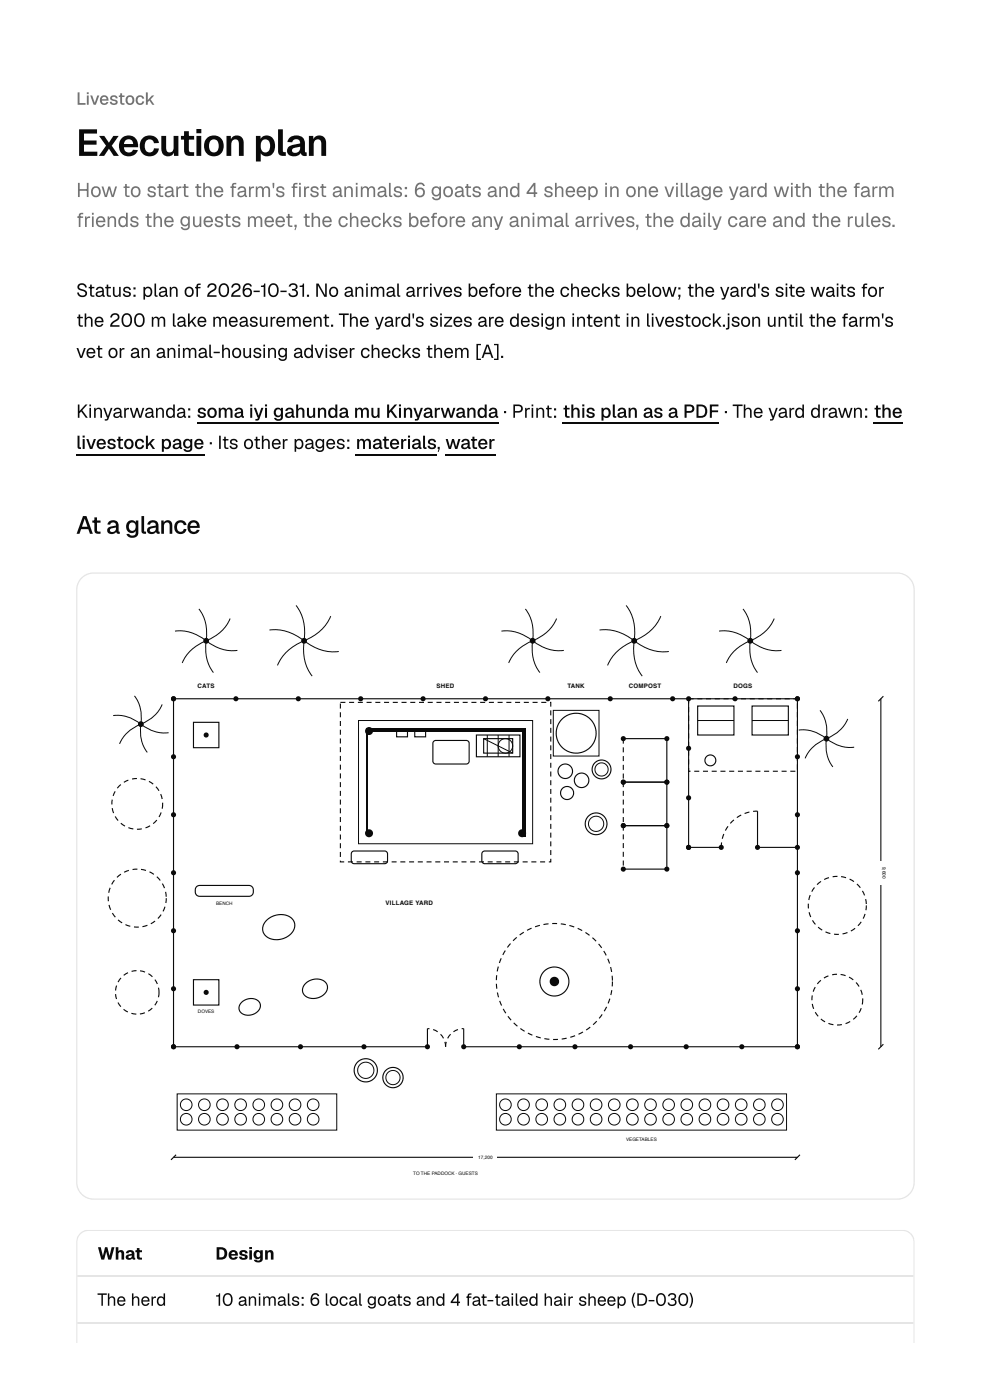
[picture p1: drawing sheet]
<svg xmlns="http://www.w3.org/2000/svg" width="210mm" height="297mm" viewBox="0 0 210 297" stroke-linecap="round" stroke-linejoin="round" font-family="sans-serif">
<path d="M17.3 122.6l1.2-.8 1.3-.2h170.4a3.6 3.6 0 0 1 3.6 3.5v125.7a3.6 3.6 0 0 1-3.6 3.6h-170.4a3.6 3.6 0 0 1-3.5-3.6v-125.7l.2-1.3z" fill="none" stroke="#e5e5e5" stroke-width=".26"/>
<g fill="#e5e5e5">
<path d="M16.1 260.9h177.8v1.5h-177.8z"/>
<path d="M192.4 260.9h1.5v24.1h-1.5z"/>
<path d="M16.1 260.9h1.5v24.1h-1.5z"/>
</g>
<path d="M16.1 96.4h27.2M41.7 89.8h64M75.4 96.4h17.2M94.4 96.4h10.6M119.3 89.8h33.2M185.2 89.8h6.2" fill="none" stroke="#0a0a0a" stroke-width=".26"/>
<path d="M36.8 148.2h132.3" fill="none" stroke="#0a0a0a" stroke-width=".24"/>
<g fill="#0a0a0a">
<circle cx="36.8" cy="148.2" r=".54"/>
<circle cx="50" cy="148.2" r=".54"/>
<circle cx="63.2" cy="148.2" r=".54"/>
<circle cx="76.5" cy="148.2" r=".54"/>
<circle cx="89.7" cy="148.2" r=".54"/>
<circle cx="102.9" cy="148.2" r=".54"/>
<circle cx="116.2" cy="148.2" r=".54"/>
<circle cx="129.4" cy="148.2" r=".54"/>
<circle cx="142.6" cy="148.2" r=".54"/>
<circle cx="155.8" cy="148.2" r=".54"/>
<circle cx="169.1" cy="148.2" r=".54"/>
</g>
<path d="M36.8 148.2v73.9" fill="none" stroke="#0a0a0a" stroke-width=".24"/>
<g fill="#0a0a0a">
<circle cx="36.8" cy="148.2" r=".54"/>
<circle cx="36.8" cy="160.5" r=".54"/>
<circle cx="36.8" cy="172.9" r=".54"/>
<circle cx="36.8" cy="185.2" r=".54"/>
<circle cx="36.8" cy="197.5" r=".54"/>
<circle cx="36.8" cy="209.8" r=".54"/>
<circle cx="36.8" cy="222.1" r=".54"/>
</g>
<path d="M36.8 222.1h53.8" fill="none" stroke="#0a0a0a" stroke-width=".24"/>
<g fill="#0a0a0a">
<circle cx="36.8" cy="222.1" r=".54"/>
<circle cx="50.2" cy="222.1" r=".54"/>
<circle cx="63.7" cy="222.1" r=".54"/>
<circle cx="77.2" cy="222.1" r=".54"/>
<circle cx="90.6" cy="222.1" r=".54"/>
</g>
<path d="M98.3 222.1h70.8" fill="none" stroke="#0a0a0a" stroke-width=".24"/>
<g fill="#0a0a0a">
<circle cx="98.3" cy="222.1" r=".54"/>
<circle cx="110.1" cy="222.1" r=".54"/>
<circle cx="121.9" cy="222.1" r=".54"/>
<circle cx="133.7" cy="222.1" r=".54"/>
<circle cx="145.5" cy="222.1" r=".54"/>
<circle cx="157.3" cy="222.1" r=".54"/>
<circle cx="169.1" cy="222.1" r=".54"/>
</g>
<path d="M169.1 148.2v73.9" fill="none" stroke="#0a0a0a" stroke-width=".24"/>
<g fill="#0a0a0a">
<circle cx="169.1" cy="222.1" r=".54"/>
<circle cx="169.1" cy="209.8" r=".54"/>
<circle cx="169.1" cy="197.5" r=".54"/>
<circle cx="169.1" cy="185.2" r=".54"/>
<circle cx="169.1" cy="172.9" r=".54"/>
<circle cx="169.1" cy="160.5" r=".54"/>
<circle cx="169.1" cy="148.2" r=".54"/>
</g>
<path d="M90.6 218.2v3.9" fill="none" stroke="#0a0a0a" stroke-width=".24"/>
<path d="M94.2 221.1l.2-.1 .2 1.1h-.3zM93.3 219.5l.2-.2 .6 .9-.2 .1zM91.9 218.3l1 .5-.2 .2-.9-.5zM90.6 218.1h.5l-.1 .3-.4-.1z" fill="#0a0a0a"/>
<path d="M98.3 218.2v3.9" fill="none" stroke="#0a0a0a" stroke-width=".24"/>
<g fill="#0a0a0a">
<path d="M94.5 221l.2 .1-.1 1h-.3zM95.4 219.3l.2 .2-.6 .8-.2-.1zM96.1 218.8l1-.5v.2l-.9 .5zM97.9 218.1h.4v.2l-.4 .1z"/>
<path d="M74 148.9h1.1v.2h-1.1zM75.9 148.9h1v.2h-1zM77.7 148.9h1.1v.2h-1.1zM79.6 148.9h1v.2h-1zM81.4 148.9h1.1v.2h-1.1zM83.3 148.9h1v.2h-1zM85.1 148.9h1.1v.2h-1.1zM87 148.9h1v.2h-1zM88.8 148.9h1.1v.2h-1.1zM90.7 148.9h1v.2h-1zM92.5 148.9h1.1v.2h-1.1zM94.4 148.9h1v.2h-1zM96.2 148.9h1.1v.2h-1.1zM98.1 148.9h1.1v.2h-1.1zM99.9 148.9h1.1v.2h-1.1zM101.8 148.9h1.1v.2h-1.1zM103.6 148.9h1.1v.2h-1.1zM105.5 148.9h1.1v.2h-1.1zM107.4 148.9h1v.2h-1zM109.2 148.9h1.1v.2h-1.1zM111.1 148.9h1v.2h-1zM112.9 148.9h1.1v.2h-1.1zM114.8 148.9h1v.2h-1zM116.6 148.9h.3v1h-.3v-.9h.2l-.2 .1zM116.6 150.7h.3v1.1h-.3zM116.6 152.6h.3v1h-.3zM116.6 154.4h.3v1.1h-.3zM116.6 156.3h.3v1h-.3zM116.6 158.1h.3v1.1h-.3zM116.6 160h.3v1h-.3zM116.6 161.8h.3v1.1h-.3zM116.6 163.7h.3v1h-.3zM116.6 165.5h.3v1.1h-.3zM116.6 167.4h.3v1h-.3zM116.6 169.2h.3v1.1h-.3zM116.6 171.1h.3v1h-.3zM116.6 172.9h.3v1.1h-.3zM116.6 174.8h.3v1h-.3zM116.6 176.6h.3v1.1h-.3zM116.6 178.5h.3v1.1h-.3zM116.6 180.3h.3v1.1h-.3zM116.6 182.2h.3v.8h-.5v-.3h.4v.1h-.2zM114.5 182.7h1.1v.3h-1.1zM112.7 182.7h1v.3h-1zM110.8 182.7h1.1v.3h-1.1zM109 182.7h1v.3h-1zM107.1 182.7h1.1v.3h-1.1zM105.2 182.7h1.1v.3h-1.1zM103.4 182.7h1.1v.3h-1.1zM101.5 182.7h1.1v.3h-1.1zM99.7 182.7h1.1v.3h-1.1zM97.8 182.7h1.1v.3h-1.1zM96 182.7h1v.3h-1zM94.1 182.7h1.1v.3h-1.1zM92.3 182.7h1v.3h-1zM90.4 182.7h1.1v.3h-1.1zM88.6 182.7h1v.3h-1zM86.7 182.7h1.1v.3h-1.1zM84.9 182.7h1v.3h-1zM83 182.7h1.1v.3h-1.1zM81.2 182.7h1v.3h-1zM79.3 182.7h1.1v.3h-1.1zM77.5 182.7h1v.3h-1zM75.6 182.7h1.1v.3h-1.1zM73.8 182.7h1v.3h-1zM72 182.6h.3v.2h-.1v-.1h.8v.3h-1zM72 180.7h.3v1.1h-.3zM72 178.9h.3v1.1h-.3zM72 177h.3v1.1h-.3zM72 175.2h.3v1h-.3zM72 173.3h.3v1.1h-.3zM72 171.5h.3v1h-.3zM72 169.6h.3v1.1h-.3zM72 167.8h.3v1h-.3zM72 165.9h.3v1.1h-.3zM72 164.1h.3v1h-.3zM72 162.2h.3v1.1h-.3zM72 160.4h.3v1h-.3zM72 158.5h.3v1.1h-.3zM72 156.7h.3v1h-.3zM72 154.8h.3v1.1h-.3zM72 153h.3v1h-.3zM72 151.1h.3v1.1h-.3zM72 149.3h.3v1h-.3zM72.2 148.9h1v.2h-1z"/>
</g>
<path d="M76 152.9h36.9v26.1h-36.9z" fill="none" stroke="#0a0a0a" stroke-width=".21"/>
<g fill="#0a0a0a">
<path d="M77.5 154.4h33.9v.8h-33.9z"/>
<path d="M110.6 154.4h.8v23.1h-.8z"/>
</g>
<path d="M77.9 155.2v21.5" fill="none" stroke="#0a0a0a" stroke-width=".31"/>
<g fill="#0a0a0a">
<circle cx="78.2" cy="176.8" r=".85"/>
<circle cx="110.7" cy="176.8" r=".85"/>
<circle cx="78.2" cy="155.1" r=".85"/>
</g>
<g fill="none" stroke="#0a0a0a" stroke-width=".21">
<path d="M102.5 156.7l6.2 3.1M103.3 155.9v4.6M105.6 155.9v4.6M107.9 155.9v4.6"/>
<circle cx="107.2" cy="158.2" r="1.54"/>
</g>
<path d="M84.1 155.2h2.3v1.1h-2.3zM87.9 155.2h2.3v1.1h-2.3zM92 157.3l.4-.2h6.4a.62 .62 0 0 1 .7 .6v3.8a.62 .62 0 0 1-.7 .6h-6.4a.62 .62 0 0 1-.6-.6v-3.8zM101 155.9h9.2v4.6h-9.2zM102.5 156.7h6.2v3.1h-6.2zM56.5 195.2a3.9 3.9 0 0 1 5.7 .1 2.86 2.86 0 0 1-2.2 3.8 3.1 3.1 0 0 1-4.3-1.8l.2-1.1zM74.7 180.7l.4-.2h6.4a.62 .62 0 0 1 .7 .7v1.4a.62 .62 0 0 1-.7 .6h-6.4a.62 .62 0 0 1-.6-.6v-1.4zM102.3 180.7l.5-.2h6.4a.62 .62 0 0 1 .6 .7v1.4a.62 .62 0 0 1-.6 .6h-6.4a.62 .62 0 0 1-.6-.6v-1.4zM51.2 212.7a2.54 2.54 0 0 1 3.9 .2 2.22 2.22 0 0 1-2.3 2.5 1.61 1.61 0 0 1-1.9-.7 1.61 1.61 0 0 1 .3-2zM64.8 208.6a2.95 2.95 0 0 1 4.5 .3 2.53 2.53 0 0 1-2.5 2.9 2.06 2.06 0 0 1-2.6-2.1z" fill="none" stroke="#0a0a0a" stroke-width=".24"/>
<path d="M129.6 210l.2 .1-.2 1h-.2zM129.2 211.8l.2 .1-.4 1-.2-.1zM128.5 213.5l.2 .1-.5 1-.2-.1zM127.6 215.1l.2 .2-.7 .8-.2-.1zM125.7 217.3l.7-.7 .2 .1-.8 .8zM124.2 218.4l.9-.6 .1 .2-.9 .6zM122.6 219.3l.9-.5 .2 .2-1 .5zM120.9 219.9l1-.3 .1 .2-1.1 .4zM119.1 220.3l1-.2 .1 .3-1.1 .2zM117.3 220.4h1v.2h-1zM115.4 220.2l1.1 .2v.2l-1.1-.1zM113.7 219.8l1 .3-.1 .2-1-.3zM112 219.1l.9 .4-.1 .2-.9-.4zM110.4 218.1l.9 .6-.1 .2-.9-.6zM109 216.9l.8 .7-.2 .2-.8-.7zM107.6 215.7l.2-.2 .6 .8-.1 .2zM106.6 214.1l.2-.1 .5 .9-.2 .1zM105.8 212.4l.3-.1 .3 1-.2 .1zM105.3 210.6l.3-.1 .2 1-.2 .1zM105.1 208.7h.3v1l-.2 .1zM105.2 206.9h.2v1h-.3zM105.5 205l.3 .1-.3 1h-.2zM106.2 203.3l.2 .1-.4 .9h-.2zM107 201.6l.2 .1-.5 .9-.2-.1zM108.1 200.1l.2 .2-.6 .8-.2-.2zM108.7 199.5l.8-.7 .1 .2-.7 .7zM110.1 198.3l.9-.6 .1 .2-.9 .6zM111.7 197.3l.9-.5 .1 .2-.9 .5zM113.4 196.5l1-.3 .1 .2-1 .3zM115.2 196l1.1-.1v.2l-1.1 .2zM117.1 195.8h1v.3h-1zM118.9 195.9l1.1 .1-.1 .3-1-.2zM120.7 196.2l1.1 .4-.1 .2-1-.3zM122.5 196.8l1 .5-.1 .2-1-.4zM124.2 197.7l.9 .6-.2 .2-.8-.6zM125.7 198.8l.8 .8-.2 .1-.8-.7zM126.8 200.3l.2-.1 .7 .8-.2 .2zM127.9 201.8l.2-.1 .5 .9-.2 .1zM128.7 203.4h.3l.3 1h-.2zM129.3 205.2l.3-.1 .2 1.1h-.2zM129.7 207h.2l.1 1h-.3zM129.7 208.2h.3l-.1 1.1h-.2z" fill="#0a0a0a"/>
<circle cx="117.5" cy="208.2" r="3.1" fill="none" stroke="#0a0a0a" stroke-width=".24"/>
<circle cx="117.5" cy="208.2" r="1" fill="#0a0a0a"/>
<path d="M41 207.8h5.4v5.4h-5.4z" fill="none" stroke="#0a0a0a" stroke-width=".24"/>
<circle cx="43.7" cy="210.5" r=".54" fill="#0a0a0a"/>
<path d="M41 153.2h5.4v5.4h-5.4z" fill="none" stroke="#0a0a0a" stroke-width=".24"/>
<circle cx="43.7" cy="155.9" r=".54" fill="#0a0a0a"/>
<g fill="none" stroke="#0a0a0a" stroke-width=".24">
<path d="M132.1 156.7h9.3v9.2h-9.3M41.7 188.1l.6-.3h10.5a1.18 1.18 0 0 1 .9 1.2 1.18 1.18 0 0 1-.9 1.2h-10.5a1.19 1.19 0 0 1-.9-.9 1.19 1.19 0 0 1 .3-1.2z"/>
<circle cx="122.2" cy="155.5" r="4.2"/>
<circle cx="119.8" cy="163.6" r="1.54"/>
<circle cx="120.2" cy="168.2" r="1.38"/>
<circle cx="123.3" cy="165.5" r="1.54"/>
<circle cx="126.4" cy="174.8" r="2.31"/>
<circle cx="127.5" cy="163.2" r="2"/>
<circle cx="77.5" cy="227.1" r="2.46"/>
<circle cx="83.3" cy="228.6" r="2.15"/>
</g>
<g fill="none" stroke="#0a0a0a" stroke-width=".21">
<path d="M117.3 150.7h9.7v9.7h-9.7z"/>
<circle cx="126.4" cy="174.8" r="1.61"/>
<circle cx="127.5" cy="163.2" r="1.4"/>
<circle cx="77.5" cy="227.1" r="1.72"/>
<circle cx="83.3" cy="228.6" r="1.51"/>
</g>
<g fill="#0a0a0a">
<path d="M132 156.7h.3v1.1h-.3zM132 158.6h.3v1h-.3zM132 160.4h.3v1.1h-.3zM132 162.3h.3v1h-.3zM132 164.1h.3v1.1h-.3z"/>
<circle cx="132.1" cy="156.7" r=".54"/>
<circle cx="141.4" cy="156.7" r=".54"/>
<circle cx="141.4" cy="165.9" r=".54"/>
<circle cx="132.1" cy="165.9" r=".54"/>
</g>
<path d="M132.1 165.9h9.3v9.3h-9.3" fill="none" stroke="#0a0a0a" stroke-width=".24"/>
<g fill="#0a0a0a">
<path d="M132 165.9h.3v1.1h-.3zM132 167.8h.3v1h-.3zM132 169.6h.3v1.1h-.3zM132 171.5h.3v1h-.3zM132 173.3h.3v1.1h-.3z"/>
<circle cx="132.1" cy="165.9" r=".54"/>
<circle cx="141.4" cy="165.9" r=".54"/>
<circle cx="141.4" cy="175.2" r=".54"/>
<circle cx="132.1" cy="175.2" r=".54"/>
</g>
<path d="M132.1 175.2h9.3v9.2h-9.3" fill="none" stroke="#0a0a0a" stroke-width=".24"/>
<g fill="#0a0a0a">
<path d="M132 175.2h.3v1h-.3zM132 177h.3v1.1h-.3zM132 178.9h.3v1h-.3zM132 180.7h.3v1.1h-.3zM132 182.6h.3v1h-.3z"/>
<circle cx="132.1" cy="175.2" r=".54"/>
<circle cx="141.4" cy="175.2" r=".54"/>
<circle cx="141.4" cy="184.4" r=".54"/>
<circle cx="132.1" cy="184.4" r=".54"/>
</g>
<path d="M146 148.2v31.6" fill="none" stroke="#0a0a0a" stroke-width=".24"/>
<g fill="#0a0a0a">
<circle cx="146" cy="148.2" r=".54"/>
<circle cx="146" cy="158.8" r=".54"/>
<circle cx="146" cy="169.3" r=".54"/>
<circle cx="146" cy="179.8" r=".54"/>
</g>
<path d="M146 179.8h6.9" fill="none" stroke="#0a0a0a" stroke-width=".24"/>
<g fill="#0a0a0a">
<circle cx="146" cy="179.8" r=".54"/>
<circle cx="152.9" cy="179.8" r=".54"/>
</g>
<path d="M160.6 179.8h8.5" fill="none" stroke="#0a0a0a" stroke-width=".24"/>
<g fill="#0a0a0a">
<circle cx="160.6" cy="179.8" r=".54"/>
<circle cx="169.1" cy="179.8" r=".54"/>
</g>
<path d="M160.6 172.1v7.7" fill="none" stroke="#0a0a0a" stroke-width=".24"/>
<g fill="#0a0a0a">
<path d="M152.9 178.7h.2l-.1 1.1h-.2zM153.3 176.9l.3 .1-.4 1-.2-.1zM154.2 175.2l.2 .2-.5 .9-.2-.1zM155.1 174.2l.4-.4 .2 .2-.8 .8-.2-.2zM156.2 173.4l.9-.6 .1 .2-.9 .5zM157.8 172.5l1.1-.3v.2l-1 .3zM159.7 172h.9v.2l-.9 .1z"/>
<path d="M147.8 148.1h1.1v.3h-1.1zM149.7 148.1h1.1v.3h-1.1zM151.5 148.1h1.1v.3h-1.1zM153.4 148.1h1.1v.3h-1.1zM155.3 148.1h1v.3h-1zM157.1 148.1h1.1v.3h-1.1zM159 148.1h1v.3h-1zM160.8 148.1h1.1v.3h-1.1zM162.7 148.1h1v.3h-1zM164.5 148.1h1.1v.3h-1.1zM166.4 148.1h1v.3h-1zM168.2 148.1h1v.4h-.3l.2-.3v.2h-.9zM168.9 149.2h.3v1.1h-.3zM168.9 151.1h.3v1.1h-.3zM168.9 153h.3v1h-.3zM168.9 154.8h.3v1.1h-.3zM168.9 156.7h.3v1h-.3zM168.9 158.5h.3v1.1h-.3zM168.9 160.4h.3v1h-.3zM168.9 162.2h.3v1.1h-.3zM167.6 163.5h1v.2h-1zM165.7 163.5h1.1v.2h-1.1zM163.9 163.5h1v.2h-1zM162 163.5h1.1v.2h-1.1zM160.2 163.5h1v.2h-1zM158.3 163.5h1.1v.2h-1.1zM156.4 163.5h1.1v.2h-1.1zM154.6 163.5h1.1v.2h-1.1zM152.7 163.5h1.1v.2h-1.1zM150.9 163.5h1v.2h-1zM149 163.5h1.1v.2h-1.1zM147.2 163.5h1v.2h-1zM145.9 163h.2v.6h-.1v-.1h.4v.2h-.5zM145.9 161.1h.2v1.1h-.2zM145.9 159.3h.2v1h-.2zM145.9 157.4h.2v1.1h-.2zM145.9 155.6h.2v1h-.2zM145.9 153.7h.2v1.1h-.2zM145.9 151.9h.2v1h-.2zM145.9 150h.2v1.1h-.2zM145.9 148.1h1.1v.3h-1v-.2h.1v1h-.2z"/>
</g>
<g fill="none" stroke="#0a0a0a" stroke-width=".24">
<path d="M147.9 149.8h7.7v6.1h-7.7zM159.4 149.8h7.7v6.1h-7.7z"/>
<circle cx="150.6" cy="161.3" r="1.15"/>
</g>
<path d="M147.9 152.9h7.7M159.4 152.9h7.7" fill="none" stroke="#0a0a0a" stroke-width=".21"/>
<g fill="#0a0a0a">
<path d="M34.1 172.3l.2 .1-.5 1-.2-.1zM32.4 174.6l.8-.7 .1 .2-.7 .7zM30.8 175.5l1-.4 .1 .2-1 .4zM29 175.8l1-.1 .1 .3h-1.1zM27.3 175.5l1 .2-.1 .3-1-.3zM25.7 174.6l.9 .6-.2 .2-.9-.7zM24.3 173.3l.2-.2 .6 .9-.2 .2zM23.7 171.5l.2-.1 .3 1.1h-.2zM23.7 169.6l.2 .1-.1 1h-.2zM24.3 167.8l.2 .1-.4 1-.2-.1zM25.1 166.7l.4-.3 .2 .1-.7 .8-.2-.2zM26.2 165.9l1-.5 .1 .2-1 .5zM28 165.2l1-.2v.3l-1 .1zM29.8 165.1l1.1 .2-.1 .3-1-.3zM31.6 165.7l1 .6-.2 .1-.9-.5zM33 167l.2-.2 .6 .9-.2 .1zM34 168.5l.2-.1 .3 1.1h-.2zM34.4 170.3h.2l-.1 1.3h-.2z"/>
<path d="M34.9 192.3l.2 .1-.4 1-.2-.1zM34.1 194l.2 .1-.7 .8-.2-.1zM31.9 195.9l.9-.6 .1 .2-.9 .6zM30.2 196.5l1-.3 .1 .2-1.1 .3zM28.4 196.5l1 .1v.2h-1zM26.6 196.1l1.1 .3-.1 .2-1.1-.3zM25.1 195.1l.9 .6-.2 .2-.8-.7zM23.7 193.8l.2-.1 .6 .8-.1 .2zM23 192h.2l.4 1-.2 .1zM22.8 190.2h.3v1h-.2zM23.2 188.3l.3 .1-.3 1h-.3zM24.2 186.7l.2 .1-.6 .9-.2-.1zM24.7 186.1l.9-.7 .1 .2-.8 .6zM26.3 184.9l1-.4 .1 .3-1 .4zM28.1 184.4l1-.1v.2l-1 .1zM29.9 184.3l1.1 .3-.1 .2-1-.2zM31.8 184.9l.9 .5-.1 .2-.9-.5zM33.3 185.9l.8 .8-.2 .2-.7-.8zM34.3 187.5l.2-.1 .5 1-.2 .1zM35 189.2h.2l.2 1-.3 .1zM35.1 190.5h.3l-.1 1.1-.3-.1z"/>
<path d="M33.2 212.3l.3 .1-.6 .9-.2-.1zM31.4 214.4l.8-.6 .2 .2-.9 .6zM29.6 215l1.1-.3 .1 .3-1.1 .2zM27.9 214.9l1 .1v.3l-1.1-.2zM26.3 214l.9 .6-.1 .2-1-.6zM24.9 212.7l.2-.1 .6 .9-.2 .1zM24.4 210.9h.2l.2 1-.2 .1zM24.6 209.1h.2l-.2 1h-.2zM25.6 207.4l.1 .2-.6 .8-.2-.1zM26.2 206.8l.9-.5 .1 .2-.9 .5zM27.9 206l1-.2v.2l-1 .2zM29.7 205.8l1.1 .3-.1 .2-1-.2zM31.5 206.5l.9 .6-.2 .2-.8-.6zM32.7 207.9l.2-.1 .6 .9-.3 .1zM33.5 209.6l.2-.1 .1 .5-.1 1.6-.2-.1 .1-1z"/>
<path d="M183.3 193.9h.2l-.4 1-.2-.1zM182.5 195.5l.2 .1-.7 .9-.2-.2zM180.3 197.4l.9-.6 .2 .2-.9 .6zM178.6 198l1-.3 .1 .3-1.1 .2zM176.8 198.1h1l.1 .2h-1.1zM175.1 197.6l1 .3-.1 .3-1-.4zM173.5 196.6l.9 .6-.1 .2-.9-.6zM172.1 195.3l.3-.1 .6 .8-.2 .2zM171.4 193.5h.3l.3 1-.2 .1zM171.3 191.7h.2v1h-.2zM171.7 189.8l.2 .1-.3 1.1-.2-.1zM172.6 188.2l.2 .2-.6 .8-.2-.1zM173.1 187.6l.9-.7 .1 .2-.8 .7zM174.7 186.5l1-.4 .1 .2-1 .4zM176.5 185.9l1.1-.1v.2l-1.1 .1zM178.3 185.9l1.1 .2-.1 .2-1-.2zM180.2 186.4l.9 .5-.1 .2-.9-.5zM181.8 187.5l.7 .8-.2 .1-.7-.8zM182.7 189.1l.2-.2 .5 1-.2 .1zM183.4 190.8l.2-.1 .2 1.1h-.3zM183.6 192.1h.2l-.1 1h-.2z"/>
<path d="M182.5 213.9h.2l-.5 1-.2-.1zM180.8 216.2l.8-.8 .2 .2-.8 .8zM179.2 217l1-.4 .1 .2-1 .5zM177.5 217.3h1v.2l-1 .1zM175.7 217l1 .3v.2l-1.1-.3zM174.1 216.1l.9 .6-.1 .2-.9-.6zM172.7 214.8l.2-.1 .7 .8-.2 .2zM172.1 213h.2l.3 1-.2 .1zM172.1 211.2h.2v1h-.3zM172.7 209.4l.2 .1-.4 .9-.2-.1zM173.6 208.3l.4-.4 .1 .2-.7 .7-.2-.1zM174.6 207.4l1-.5 .1 .2-1 .5zM176.4 206.7l1.1-.1v.2l-1.1 .1zM178.2 206.6l1.1 .3-.1 .2-1-.2zM180.1 207.2l.9 .6-.2 .2-.9-.6zM181.4 208.5l.2-.1 .6 .8-.2 .2zM182.4 210h.2l.3 1-.2 .1zM182.8 211.8h.2l-.1 1.3h-.2z"/>
</g>
<path d="M37.1 133.9a8.6 8.6 0 0 1 6.6 2M42.2 129.2a8.6 8.6 0 0 1 1.5 6.7M43.7 135.9a8.8 8.8 0 0 0 6.6 2.1M43.7 135.9a8.8 8.8 0 0 0 1.5 6.8M43.7 135.9a8.8 8.8 0 0 0-5.1 4.7M48.8 131.2a8.6 8.6 0 0 1-5.1 4.7" fill="none" stroke="#0a0a0a" stroke-width=".21"/>
<circle cx="43.7" cy="135.9" r=".62" fill="#0a0a0a"/>
<path d="M57.1 133.7a9.6 9.6 0 0 1 7.4 2.2M62.8 128.4a9.6 9.6 0 0 1 1.7 7.5M64.5 135.9a9.9 9.9 0 0 0 7.3 2.3M64.5 135.9a9.8 9.8 0 0 0 1.7 7.5M64.5 135.9a9.8 9.8 0 0 0-5.7 5.3M70.1 130.7a9.6 9.6 0 0 1-5.6 5.2" fill="none" stroke="#0a0a0a" stroke-width=".21"/>
<circle cx="64.5" cy="135.9" r=".62" fill="#0a0a0a"/>
<path d="M106.3 133.9a8.6 8.6 0 0 1 6.6 2M111.4 129.2a8.6 8.6 0 0 1 1.5 6.7M112.9 135.9a8.8 8.8 0 0 0 6.6 2.1M112.9 135.9a8.8 8.8 0 0 0 1.6 6.8M112.9 135.9a8.8 8.8 0 0 0-5.1 4.7M118 131.2a8.6 8.6 0 0 1-5.1 4.7" fill="none" stroke="#0a0a0a" stroke-width=".21"/>
<circle cx="112.9" cy="135.9" r=".62" fill="#0a0a0a"/>
<path d="M127.1 133.7a9.6 9.6 0 0 1 7.4 2.2M132.7 128.4a9.6 9.6 0 0 1 1.8 7.5M134.5 135.9a9.9 9.9 0 0 0 7.3 2.3M134.5 135.9a9.8 9.8 0 0 0 1.7 7.5M134.5 135.9a9.8 9.8 0 0 0-5.7 5.3M140.1 130.7a9.6 9.6 0 0 1-5.6 5.2" fill="none" stroke="#0a0a0a" stroke-width=".21"/>
<circle cx="134.5" cy="135.9" r=".62" fill="#0a0a0a"/>
<path d="M152.4 133.9a8.6 8.6 0 0 1 6.7 2M157.5 129.2a8.6 8.6 0 0 1 1.6 6.7M159.1 135.9a8.8 8.8 0 0 0 6.6 2.1M159.1 135.9a8.8 8.8 0 0 0 1.5 6.8M159.1 135.9a8.8 8.8 0 0 0-5.1 4.7M164.1 131.2a8.6 8.6 0 0 1-5 4.7" fill="none" stroke="#0a0a0a" stroke-width=".21"/>
<circle cx="159.1" cy="135.9" r=".62" fill="#0a0a0a"/>
<path d="M24 151.8a7.8 7.8 0 0 1 5.9 1.8M28.5 147.6a7.8 7.8 0 0 1 1.4 6M29.9 153.6a7.8 7.8 0 0 0 5.8 1.8M29.9 153.6a7.8 7.8 0 0 0 1.3 6M29.9 153.6a7.8 7.8 0 0 0-4.5 4.2M34.4 149.4a7.8 7.8 0 0 1-4.5 4.2" fill="none" stroke="#0a0a0a" stroke-width=".21"/>
<circle cx="29.9" cy="153.6" r=".62" fill="#0a0a0a"/>
<path d="M169.3 154.9a7.8 7.8 0 0 1 5.9 1.8M173.9 150.7a7.8 7.8 0 0 1 1.3 6M175.2 156.7a7.8 7.8 0 0 0 5.9 1.8M175.2 156.7a7.8 7.8 0 0 0 1.4 6M175.2 156.7a7.8 7.8 0 0 0-4.5 4.2M179.7 152.5a7.8 7.8 0 0 1-4.5 4.2" fill="none" stroke="#0a0a0a" stroke-width=".21"/>
<circle cx="175.2" cy="156.7" r=".62" fill="#0a0a0a"/>
<g fill="none" stroke="#0a0a0a" stroke-width=".21">
<path d="M37.6 232.1h33.8v7.7h-33.8zM105.2 232.1h61.6v7.7h-61.6z"/>
<circle cx="39.5" cy="234.4" r="1.23"/>
<circle cx="39.5" cy="237.4" r="1.23"/>
<circle cx="43.3" cy="234.4" r="1.23"/>
<circle cx="43.3" cy="237.4" r="1.23"/>
<circle cx="47.2" cy="234.4" r="1.23"/>
<circle cx="47.2" cy="237.4" r="1.23"/>
<circle cx="51" cy="234.4" r="1.23"/>
<circle cx="51" cy="237.4" r="1.23"/>
<circle cx="54.9" cy="234.4" r="1.23"/>
<circle cx="54.9" cy="237.4" r="1.23"/>
<circle cx="58.7" cy="234.4" r="1.23"/>
<circle cx="58.7" cy="237.4" r="1.23"/>
<circle cx="62.6" cy="234.4" r="1.23"/>
<circle cx="62.6" cy="237.4" r="1.23"/>
<circle cx="66.4" cy="234.4" r="1.23"/>
<circle cx="66.4" cy="237.4" r="1.23"/>
<circle cx="107.2" cy="234.4" r="1.23"/>
<circle cx="107.2" cy="237.4" r="1.23"/>
<circle cx="111" cy="234.4" r="1.23"/>
<circle cx="111" cy="237.4" r="1.23"/>
<circle cx="114.8" cy="234.4" r="1.23"/>
<circle cx="114.8" cy="237.4" r="1.23"/>
<circle cx="118.7" cy="234.4" r="1.23"/>
<circle cx="118.7" cy="237.4" r="1.23"/>
<circle cx="122.5" cy="234.4" r="1.23"/>
<circle cx="122.5" cy="237.4" r="1.23"/>
<circle cx="126.4" cy="234.4" r="1.23"/>
<circle cx="126.4" cy="237.4" r="1.23"/>
<circle cx="130.2" cy="234.4" r="1.23"/>
<circle cx="130.2" cy="237.4" r="1.23"/>
<circle cx="134.1" cy="234.4" r="1.23"/>
<circle cx="134.1" cy="237.4" r="1.23"/>
<circle cx="137.9" cy="234.4" r="1.23"/>
<circle cx="137.9" cy="237.4" r="1.23"/>
<circle cx="141.8" cy="234.4" r="1.23"/>
<circle cx="141.8" cy="237.4" r="1.23"/>
<circle cx="145.6" cy="234.4" r="1.23"/>
<circle cx="145.6" cy="237.4" r="1.23"/>
<circle cx="149.5" cy="234.4" r="1.23"/>
<circle cx="149.5" cy="237.4" r="1.23"/>
<circle cx="153.3" cy="234.4" r="1.23"/>
<circle cx="153.3" cy="237.4" r="1.23"/>
<circle cx="157.1" cy="234.4" r="1.23"/>
<circle cx="157.1" cy="237.4" r="1.23"/>
<circle cx="161" cy="234.4" r="1.23"/>
<circle cx="161" cy="237.4" r="1.23"/>
<circle cx="164.8" cy="234.4" r="1.23"/>
<circle cx="164.8" cy="237.4" r="1.23"/>
</g>
<path d="M36.8 245.5h132.3M37.3 245l-1 1.1M169.6 245l-1.1 1.1" fill="none" stroke="#0a0a0a" stroke-width=".24"/>
<path d="M100.5 244.8h4.9v1.5h-4.9z" fill="#fff"/>
<path d="M186.7 148.2v73.9M187.3 147.7l-1.1 1.1M187.3 221.5l-1.1 1.1" fill="none" stroke="#0a0a0a" stroke-width=".24"/>
<path d="M186 182.7h1.5v4.9h-1.5z" fill="#fff"/>
<path d="M16.4 270.8h177.3M16.4 280.6h177.3" fill="none" stroke="#e5e5e5" stroke-width=".26"/>
<text font-size="7.9" fill="#0a0a0a" x="16.1" y="33.1">Execution plan</text>
<text font-size="5.3" fill="#0a0a0a" x="16.1" y="113.2">At a glance</text>
<g font-size="4.2" fill="#737373">
<text x="16.1" y="41.8">How to start the farm's frst animals: 6 goats and 4 sheep in one village yard with the farm</text>
<text x="61.6" y="41.8">i</text>
<text x="16.1" y="48.2">friends the guests meet, the checks before any animal arrives, the daily care and the rules.</text>
</g>
<g font-size="4" fill="#0a0a0a">
<text x="16.1" y="63">Status: plan of 2026-10-31. No animal arrives before the checks below; the yard's site waits for</text>
<text x="16.1" y="69.3">the 200 m lake measurement. The yard's sizes are design intent in livestock.json until the farm's</text>
<text x="16.1" y="75.9">vet or an animal-housing adviser checks them [A].</text>
<text x="16.1" y="88.6">Kinyarwanda: soma iyi gahunda mu Kinyarwanda · Print: this plan as a PDF · The yard drawn: the</text>
<text x="16.1" y="95.2">livestock page · Its other pages: materials, water</text>
</g>
<text font-size="3.7" fill="#737373" x="16.1" y="22.2">Livestock</text>
<g font-size="3.7" fill="#0a0a0a">
<text x="20.6" y="267.2">What</text>
<text x="45.7" y="267.2">Design</text>
<text x="20.6" y="277">The herd</text>
<text x="45.7" y="277">10 animals: 6 local goats and 4 fat-tailed hair sheep (D-030)</text>
</g>
<g font-size="1.3" fill="#0a0a0a">
<text x="41.9" y="145.9">CATS</text>
<text x="92.6" y="145.9">SHED</text>
<text x="120.3" y="145.9">TANK</text>
<text x="133.3" y="145.9">COMPOST</text>
<text x="155.5" y="145.9">DOGS</text>
<text x="81.7" y="192.1">VILLAGE YARD</text>
</g>
<g font-size="1" fill="#0a0a0a">
<text x="187.1" y="183.9" transform="rotate(90 187.1 183.9)">9,600</text>
<text x="45.8" y="192.1">BENCH</text>
<text x="42" y="214.9">DOVES</text>
<text x="101.4" y="245.9">17,200</text>
<text x="132.7" y="242.1">VEGETABLES</text>
<text x="87.6" y="249.2">TO THE PADDOCK · GUESTS</text>
</g>
</svg>
